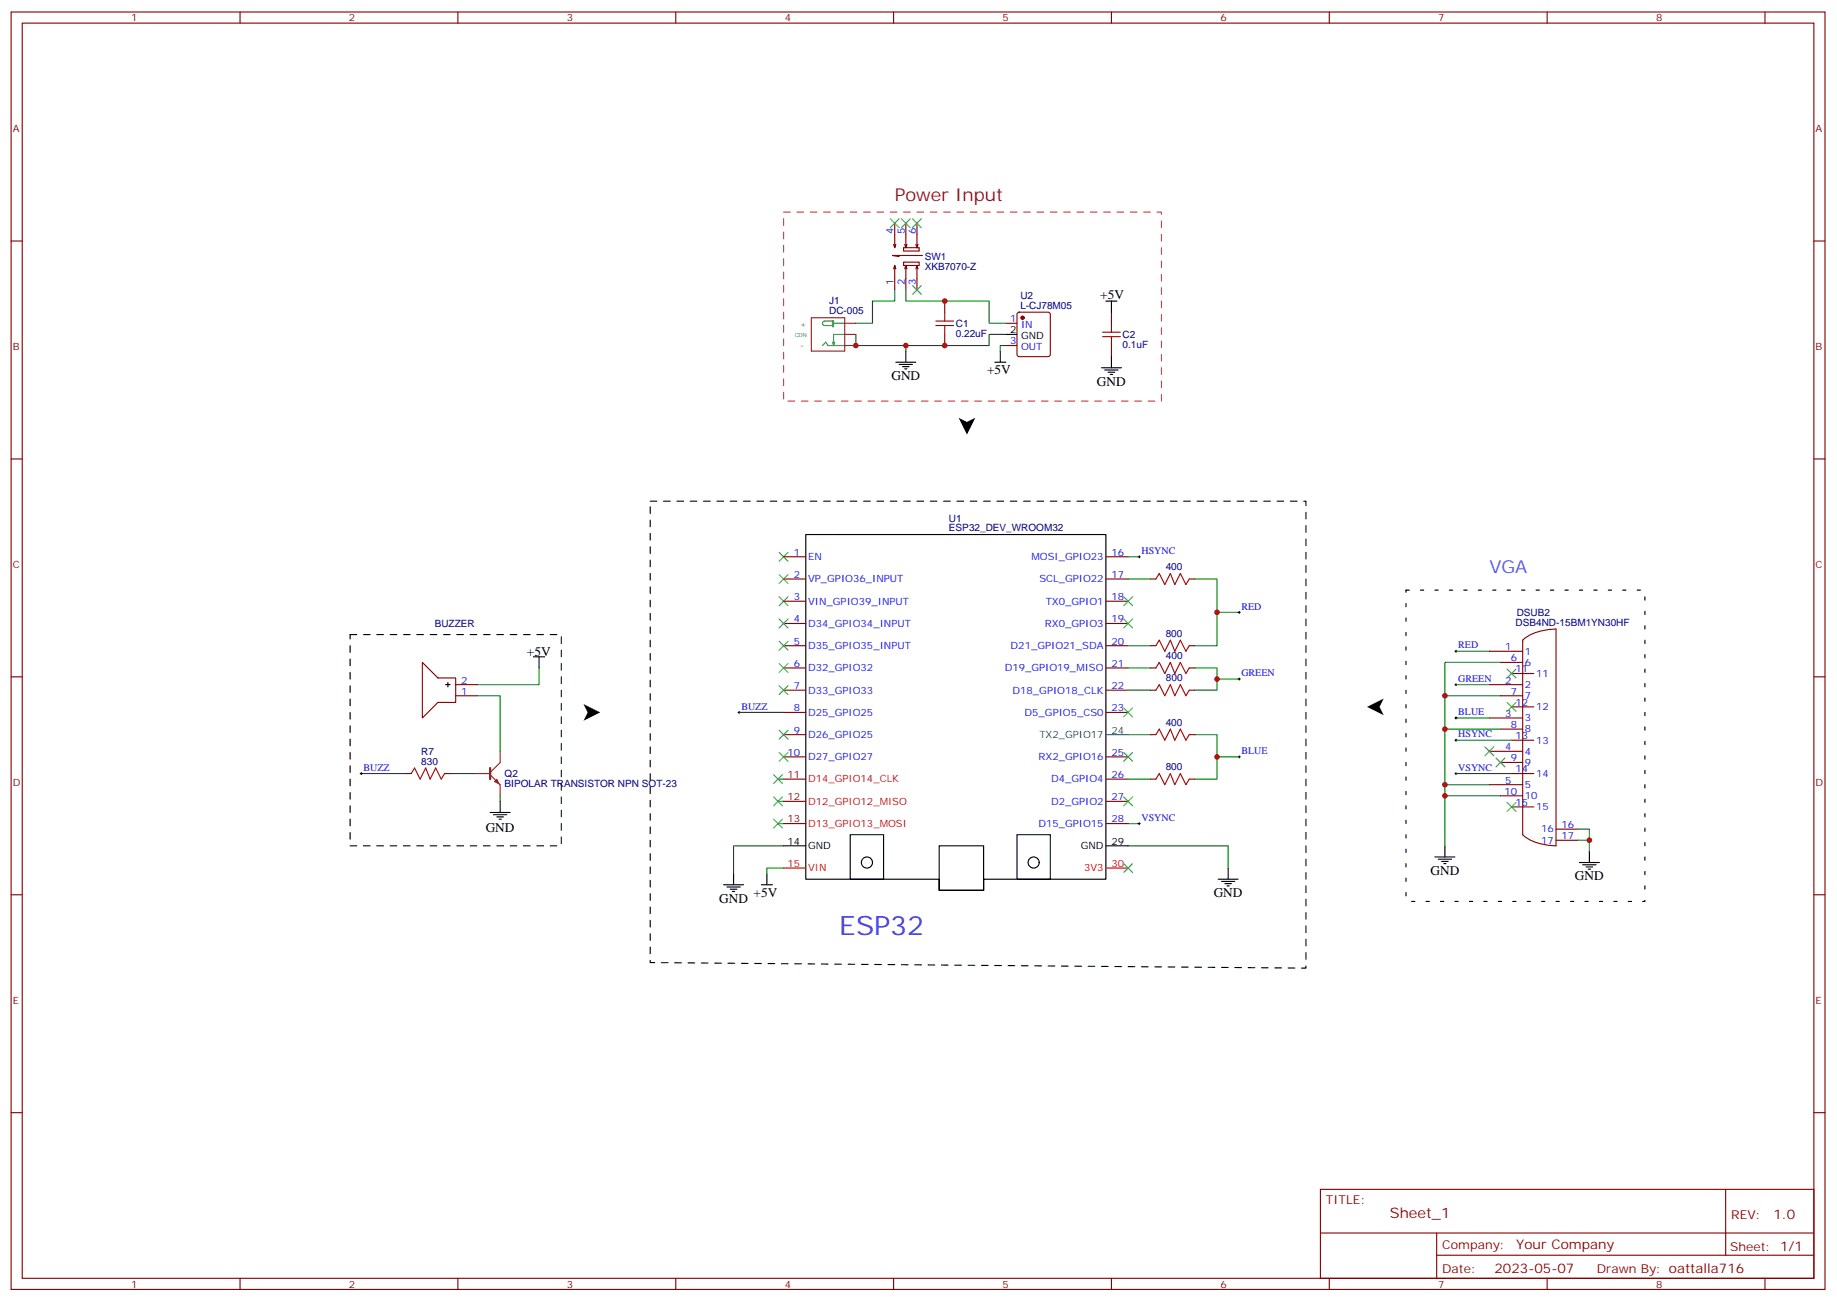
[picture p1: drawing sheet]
<svg xmlns="http://www.w3.org/2000/svg" width="583mm" height="413mm" viewBox="0 0 583 413" stroke-linecap="round" stroke-linejoin="round" font-family="sans-serif">
<g fill="none" stroke="#870000" stroke-width=".35">
<path d="M3.5 3.8h575.8v405.4h-575.8zM7.1 7.3h568.6v398.3h-568.6zM76.2 3.8v3.5M145.3 3.8v3.5M214.5 3.8v3.5M283.6 3.8v3.5M352.8 3.8v3.5M421.9 3.8v3.5M491.1 3.8v3.5M560.2 3.8v3.5M3.5 76.5h3.6M575.7 76.5h3.6"/>
<path d="M3.5 145.6h3.6M575.7 145.6h3.6M3.5 214.8h3.6M575.7 214.8h3.6M3.5 283.9h3.6M575.7 283.9h3.6M3.5 353.1h3.6M575.7 353.1h3.6M419.1 377.4h156.6v28.2h-156.6zM547.7 377.4v20.9M419.1 391.2h156.5M456 398.3h119.6"/>
<path d="M456 391.2v14.2M76.2 405.6v3.6M145.3 405.6v3.6M214.5 405.6v3.6M283.6 405.6v3.6M352.8 405.6v3.6M421.9 405.6v3.6M491.1 405.6v3.6M560.2 405.6v3.6"/>
</g>
<g fill="none" stroke="#000" stroke-width=".35">
<path d="M284.3 114.9h6.4M285.4 115.6h4.2M286.5 116.3h2.1M287.2 117.1h.7M287.5 111.4v3.5M232.8 277.2v3.5M243.4 277.2v3.5M386.6 279h6.4M387.7 279.7h4.2M389.8 275.4v3.6M229.7 280.7h6.3M230.7 281.4h4.2"/>
<path d="M231.8 282.2h2.1M232.5 282.9h.7M241.7 280.7h3.5M388.8 280.4h2.1M389.5 281.1h.7"/>
</g>
<path d="M271.6 106.1v3.5h15.9v1.8M248.7 268.4h-15.9v8.8M248.7 275.4h-5.3v1.8M358.1 268.4h31.7v7M358.1 261.3h3.5" fill="none" stroke="#008700" stroke-width=".35"/>
<path d="M361.2 261.3h.7M361.6 261v.7" fill="none" stroke="#000" stroke-width=".32"/>
<path d="M206.4 159h208.1v148.2l-208.1-1.8v-146.4" fill="none" stroke="#000" stroke-width=".35" stroke-dasharray="2.1 2.1"/>
<path d="M446.3 187.3h75.8v98.7h-75.8v-98.7" fill="none" stroke="#000" stroke-width=".35" stroke-dasharray="1.1 3.5"/>
<path d="M248.7 67.3h120v60h-120v-60" fill="none" stroke="#c33" stroke-width=".35" stroke-dasharray="2.1 2.1"/>
<path d="M264.2 101.9h.4v.7h3.5" fill="none" stroke="#248c24" stroke-width=".35"/>
<circle cx="264.2" cy="101.9" r=".18" fill="#248c24"/>
<path d="M261.1 109.6l1-1 .7 1h5.3M264.2 108.6l.4 1M264.6 102.6v1h-.4v-1.7h-2.4a.71 .71 0 0 0-.7 .7 .71 .71 0 0 0 .7 .7h2.4M264.9 108.6l-.3 1M268.1 106.1h-3.5v3.5" fill="none" stroke="#248c24" stroke-width=".35"/>
<path d="M257.5 100.8h10.6v10.6h-10.6zM268.1 102.6h3.5M268.1 109.6h3.5M268.1 106.1h3.5M158.7 238.4v3.5M150.3 245.5h5.3M155.6 245.8l3.1 3.3M158.7 242l-3.1 3.1M158.7 249v3.5" fill="none" stroke="#8c2424" stroke-width=".35"/>
<path d="M304.3 132.6l2.6 1.3 2.7-1.3-2.7 5.3zM185.2 223.4l5.3 2.7-5.3 2.6 1.3-2.6zM433.9 224.3l5.3-2.6-1.3 2.6 1.3 2.6z" fill="#000"/>
<g fill="none" stroke="#3c3" stroke-width=".35">
<path d="M282.6 69.4l2.8 2.8M285.4 69.4l-2.8 2.8M286.1 69.4l2.8 2.8M288.9 69.4l-2.8 2.8M289.6 69.4l2.9 2.8M292.5 69.4l-2.9 2.8M289.6 90.6l2.9 2.8M292.5 90.6l-2.9 2.8M247.3 175.3l2.8 2.8M250.1 175.3l-2.8 2.8M247.3 182.3l2.8 2.8M247.3 189.4l2.8 2.8"/>
<path d="M247.3 196.4l2.8 2.8M250.1 182.3l-2.8 2.8M250.1 189.4l-2.8 2.8M250.1 196.4l-2.8 2.8M356.7 189.4l2.8 2.8M356.7 196.4l2.8 2.8M359.5 189.4l-2.8 2.8M359.5 196.4l-2.8 2.8M247.3 203.5l2.8 2.8M247.3 210.5l2.8 2.9M247.3 217.6l2.8 2.8M250.1 203.5l-2.8 2.8"/>
<path d="M250.1 210.5l-2.8 2.9M250.1 217.6l-2.8 2.8M478.4 212.3l2.8 2.8M481.2 212.3l-2.8 2.8M247.3 231.7l2.8 2.8M247.3 238.8l2.8 2.8M250.1 231.7l-2.8 2.8M250.1 238.8l-2.8 2.8M356.7 224.6l2.8 2.9M356.7 238.8l2.8 2.8M359.5 224.6l-2.8 2.9M359.5 238.8l-2.8 2.8"/>
<path d="M471.3 237l2.8 2.8M474.1 237l-2.8 2.8M478.4 222.9l2.8 2.8M481.2 222.9l-2.8 2.8M245.5 245.8l2.9 2.8M245.5 252.9l2.9 2.8M245.5 259.9l2.9 2.8M248.4 245.8l-2.9 2.8M248.4 252.9l-2.9 2.8M248.4 259.9l-2.9 2.8M356.7 252.9l2.8 2.8M359.5 252.9l-2.8 2.8"/>
<path d="M474.8 240.5l2.9 2.8M477.7 240.5l-2.9 2.8M478.4 254.6l2.8 2.9M481.2 254.6l-2.8 2.9M356.7 274l2.8 2.9M359.5 274l-2.8 2.9"/>
</g>
<g fill="none" stroke="#000" stroke-width=".35">
<path d="M351 95.5h3.5M352.8 95.5v3.6M315.7 114.9h3.6M317.5 111.4v3.5M319.3 106.1h3.5M349.6 116.7h6.4M350.7 117.4h4.2M351.7 118.1h2.1M352.4 118.8h.7M352.8 113.2v3.5M255.8 169.6h95.2v109.4h-38.8v3.5h-14.1v-3.5h-42.3zM141.5 217.2h1.4"/>
<path d="M142.2 216.5v1.4M169.3 208.4h3.6M171.1 208.4v3.5M155.6 257.8h6.3M156.6 258.5h4.3M157.7 259.2h2.1M158.4 259.9h.7M158.7 254.3v3.5M248.7 268.4h7.1M269.9 264.9h10.6v14.1h-10.6zM298.1 268.4h14.1v14.1h-14.1zM322.8 264.9h10.6v14.1h-10.6z"/>
<path d="M351 268.4h7.1M455.4 271.9h6.4M456.5 272.6h4.2M457.6 273.3h2.1M458.3 274h.7M458.6 268.4v3.5M501.3 273.7h6.3M502.4 274.4h4.2M503.4 275.1h2.1M504.1 275.8h.7M504.5 270.2v3.5"/>
<circle cx="275.2" cy="273.7" r="1.76"/>
<circle cx="328.1" cy="273.7" r="1.76"/>
</g>
<g fill="none" stroke="#870000" stroke-width=".35">
<path d="M283.6 77.5l.4 1.1M284 70.8v7.8l.3-1.1M286.8 78.6h4.9v1.1h-4.9zM287.2 77.5l.3 1.1M287.5 70.8v7.8l.4-1.1M290.7 77.5l.3 1.1M291 70.8v7.8l.4-1.1M284 84.2l-.4 1.1M284.3 85.3l-.3-1.1v7.8M286.8 83.2h4.9v1h-4.9zM287.5 84.2l-.3 1.1M287.9 85.3l-.4-1.1v7.8"/>
<path d="M291 84.2l-.3 1.1M291.4 85.3l-.4-1.1v7.8M292.8 81.1h-9.5l2.1 .3M299.9 95.5v3.6M323 99.3l.5-.2h9.2l.5 .2 .2 .5v12.7l-.3 .5-.4 .2h-9.2l-.5-.3-.2-.4v-12.7zM352.8 99.1v3.5M299.9 106.1v3.5M319.3 102.6h3.5M319.3 109.6h3.5M352.8 109.6v3.6M248.7 176.7h7.1M351 176.7h7.1"/>
<path d="M248.7 183.7h7.1M248.7 190.8h7.1M248.7 197.8h7.1M351 183.7h7.1M351 190.8h7.1M351 197.8h7.1M365.1 183.7h1.8M377.5 183.7h1.7M134.1 210.2l4.9 4.9h5.6v7.8h-5.6l-4.9 4.9zM144.6 217.2h7.1M248.7 204.9h7.1M248.7 211.9h7.1"/>
<path d="M248.7 219h7.1M351 204.9h7.1M351 211.9h7.1M351 219h7.1M365.1 204.9h1.8M365.1 211.9h1.8M365.1 219h1.8M377.5 204.9h1.7M377.5 211.9h1.7M377.5 219h1.7M472.7 217.2h10.6M472.7 206.7h10.6"/>
<path d="M476.2 210.2h7.1M479.8 213.7h7M483.3 203.1a17.1 17.1 0 0 1 10.6-3.5v68.8a19.1 19.1 0 0 1-9.6-2.7l-1-.8zM144.6 220.8h7.1M248.7 226.1h7.1M248.7 233.1h7.1M351 226.1h7.1M365.1 233.1h1.8M377.5 233.1h1.7M472.7 238.4h10.6M472.7 227.8h10.6M476.2 220.8h7.1"/>
<path d="M476.2 231.4h7.1M479.8 234.9h7M479.8 224.3h7M128.8 245.5h1.7M141.1 245.5h1.8M248.7 240.2h7.1M248.7 247.2h7.1M248.7 254.3h7.1M351 240.2h7.1M351 247.2h7.1M351 254.3h7.1M365.1 247.2h1.8"/>
<path d="M377.5 247.2h1.7M472.7 249h10.6M476.2 252.5h7.1M476.2 241.9h7.1M479.8 245.5h7M479.8 256h7M248.7 261.3h7.1M351 261.3h7.1M493.9 263.1h7M493.9 266.6h7"/>
</g>
<path d="M248.7 275.4h7.1M351 275.4h7.1" fill="none" stroke="#f00" stroke-width=".35"/>
<path d="M351 233.1h7.1" fill="none" stroke="#066" stroke-width=".35"/>
<g fill="none" stroke="#a10000" stroke-width=".35">
<path d="M299.9 99.1v2.8M297 103.3h5.7M297 101.9h5.7M299.9 103.3v2.8M350 106.8h5.6M350 105.4h5.6M352.8 102.6v2.8M352.8 106.8v2.8M366.9 183.7l1-1.7 1.8 3.5 1.8-3.5 1.4 3.5 1.7-3.5 1.8 3.5 1.1-1.8M366.9 219l1-1.8 1.8 3.6 1.8-3.6 1.4 3.6 1.7-3.6 1.8 3.6 1.1-1.8M366.9 211.9l1-1.7 1.8 3.5 1.8-3.5 1.4 3.5 1.7-3.5 1.8 3.5 1.1-1.8M366.9 204.9l1-1.8 1.8 3.6 1.8-3.6 1.4 3.6 1.7-3.6 1.8 3.6 1.1-1.8"/>
<path d="M366.9 233.1l1-1.7 1.8 3.5 1.8-3.5 1.4 3.5 1.7-3.5 1.8 3.5 1.1-1.8M130.5 245.5l1.1-1.8 1.7 3.5 1.8-3.5 1.4 3.5 1.8-3.5 1.8 3.5 1-1.7M366.9 247.2l1-1.7 1.8 3.5 1.8-3.5 1.4 3.5 1.7-3.5 1.8 3.5 1.1-1.8"/>
</g>
<g fill="none" stroke="#008700" stroke-width=".35">
<path d="M284 92v3.5h-7.1v7.1h-5.3M287.5 92v3.5h26.5v7.1h5.3M319.3 109.6h-1.8v1.8M319.3 106.1h-5.3v3.5h-26.5M358.1 176.7h3.5M358.1 183.7h7M379.2 183.7h7.1v21.2h-7.1M386.3 194.3h7M171.1 211.9v5.3h-19.4M358.1 204.9h7M358.1 219h7M358.1 211.9h7"/>
<path d="M379.2 211.9h7.1v7.1h-7.1M386.3 215.5h7M462.1 217.2h10.6M462.1 206.7h10.6M476.2 210.2h-17.6v58.2M151.7 220.8h7v17.6M234.6 226.1h14.1M358.1 233.1h7M379.2 233.1h7.1v14.1h-7.1M458.6 220.8h17.6M458.6 231.4h17.6M462.1 227.8h10.6"/>
<path d="M462.1 234.9h17.7M114.7 245.5h14.1M142.9 245.5h7.4M158.7 252.5v1.8M246.9 247.2h1.8M246.9 254.3h1.8M358.1 247.2h7M386.3 240.2h7M458.6 252.5h17.6M458.6 249h14.1M462.1 245.5h17.7M246.9 261.3h1.8"/>
<path d="M500.9 263.1h3.6v7.1M500.9 266.6h3.6"/>
</g>
<g fill="none" stroke="#000" stroke-width=".32">
<path d="M361.2 176.7h.7M361.6 176.3v.7M393 194.3h.7M393.3 194v.7M393 215.5h.7M393.3 215.1v.7M461.8 206.7h.7M461.8 217.2h.7M462.1 206.3v.7M462.1 216.9v.7M234.2 226.1h.7M234.6 225.7v.7"/>
<path d="M393.3 239.8v.7M461.8 227.8h.7M461.8 234.9h.7M462.1 227.5v.7M462.1 234.5v.7M114.3 245.5h.7M114.7 245.1v.7M393 240.2h.7M461.8 245.5h.7M462.1 245.1v.7"/>
</g>
<path d="M111.1 201.4h67.1v67h-67.1v-67" fill="none" stroke="#000" stroke-width=".35" stroke-dasharray="2.1 2.1"/>
<path d="M157 248l.7-.7 .7 1.4z" fill="#8c2424" stroke="#8c2424" stroke-width=".35"/>
<path d="M155.6 243.7v3.5" fill="none" stroke="#8c2424" stroke-width=".71"/>
<circle cx="324.6" cy="100.8" r=".53" fill="#870000" stroke="#870000" stroke-width=".35"/>
<g fill="#c00">
<circle cx="271.6" cy="109.6" r=".88"/>
<circle cx="458.6" cy="220.8" r=".88"/>
<circle cx="458.6" cy="231.4" r=".88"/>
<circle cx="458.6" cy="252.5" r=".88"/>
<circle cx="458.6" cy="249" r=".88"/>
<circle cx="386.3" cy="240.2" r=".88"/>
<circle cx="386.3" cy="215.5" r=".88"/>
<circle cx="386.3" cy="194.3" r=".88"/>
<circle cx="299.9" cy="109.6" r=".88"/>
<circle cx="287.5" cy="109.6" r=".88"/>
<circle cx="299.9" cy="95.5" r=".88"/>
<circle cx="504.5" cy="266.6" r=".88"/>
</g>
<text font-size="8.5" fill="#30f" x="266.3" y="296.6">ESP32</text>
<text font-size="5.6" fill="#603" x="284" y="63.8">Power Input</text>
<text font-size="5.6" fill="#63f" x="472.7" y="182">VGA</text>
<text font-size="4.6" fill="#800" x="441.2" y="386.4">Sheet_1</text>
<g font-size="4.2">
<text x="349.2" y="94.8">+5V</text>
<text x="313.3" y="118.8">+5V</text>
<text x="282.9" y="120.6">GND</text>
<text x="348.2" y="122.3">GND</text>
<text x="167.2" y="208.1">+5V</text>
<text x="154.2" y="263.9">GND</text>
<text x="454" y="277.6">GND</text>
<text x="499.9" y="279.3">GND</text>
<text x="228.2" y="286.4">GND</text>
<text x="239.2" y="284.6">+5V</text>
<text x="385.2" y="284.6">GND</text>
</g>
<g font-size="4.2" fill="#800">
<text x="562.9" y="386.7">1.0</text>
<text x="481.3" y="396.2">Your Company</text>
<text x="474.4" y="404">2023-05-07</text>
</g>
<g font-size="3.9" fill="#800">
<text x="420.9" y="382">TITLE:</text>
<text x="549.5" y="386.7">REV:</text>
<text x="457.8" y="396.2">Company:</text>
<text x="549.1" y="396.8">Sheet: 1/1</text>
<text x="457.8" y="403.9">Date:</text>
<text x="506.8" y="403.9">Drawn By: oattalla716</text>
</g>
<g font-size="3.2" fill="#800">
<text x="41.6" y="6.8">1</text>
<text x="110.8" y="6.8">2</text>
<text x="179.9" y="6.8">3</text>
<text x="249.1" y="6.8">4</text>
<text x="318.2" y="6.8">5</text>
<text x="387.3" y="6.8">6</text>
<text x="456.5" y="6.8">7</text>
<text x="525.6" y="6.8">8</text>
<text x="4.1" y="41.9">A</text>
<text x="576.3" y="41.9">A</text>
<text x="4.1" y="111.1">B</text>
<text x="576.3" y="111.1">B</text>
<text x="4.1" y="180.2">C</text>
<text x="576.3" y="180.2">C</text>
<text x="4.1" y="249.3">D</text>
<text x="576.3" y="249.3">D</text>
<text x="4.1" y="318.5">E</text>
<text x="576.3" y="318.5">E</text>
<text x="41.6" y="408.6">1</text>
<text x="110.8" y="408.6">2</text>
<text x="179.9" y="408.6">3</text>
<text x="249.1" y="408.6">4</text>
<text x="318.2" y="408.6">5</text>
<text x="387.3" y="408.6">6</text>
<text x="456.5" y="408.6">7</text>
<text x="525.6" y="408.6">8</text>
</g>
<g font-size="3.2" fill="#00f">
<text x="283.6" y="74.4" transform="rotate(-90 283.6 74.4)">4</text>
<text x="287.2" y="74.4" transform="rotate(-90 287.2 74.4)">5</text>
<text x="290.7" y="74.4" transform="rotate(-90 290.7 74.4)">6</text>
<text x="283.6" y="90.5" transform="rotate(-90 283.6 90.5)">1</text>
<text x="287.2" y="90.5" transform="rotate(-90 287.2 90.5)">2</text>
<text x="290.7" y="90.5" transform="rotate(-90 290.7 90.5)">3</text>
<text x="320.6" y="102.2">1</text>
<text x="324.1" y="104">IN</text>
<text x="320.6" y="109.3">3</text>
<text x="324.1" y="111.1">OUT</text>
<text x="252" y="176.3">1</text>
<text x="256.5" y="177.7">EN</text>
<text x="327.4" y="177.7">MOSI_GPIO23</text>
<text x="352.8" y="176.3">16</text>
<text x="362.3" y="175.8">HSYNC</text>
<text x="252" y="183.4">2</text>
<text x="256.5" y="184.8">VP_GPIO36_INPUT</text>
<text x="329.9" y="184.8">SCL_GPIO22</text>
<text x="352.8" y="183.4">17</text>
<text x="252" y="190.4">3</text>
<text x="256.5" y="191.8">VIN_GPIO39_INPUT</text>
<text x="331.9" y="191.8">TX0_GPIO1</text>
<text x="352.8" y="190.4">18</text>
<text x="252" y="197.5">4</text>
<text x="352.8" y="197.5">19</text>
<text x="394.1" y="193.4">RED</text>
<text x="256.5" y="198.9">D34_GPIO34_INPUT</text>
<text x="331.7" y="198.9">RX0_GPIO3</text>
<text x="252" y="204.5">5</text>
<text x="256.5" y="206">D35_GPIO35_INPUT</text>
<text x="320.8" y="206">D21_GPIO21_SDA</text>
<text x="352.8" y="204.5">20</text>
<text x="462.8" y="205.8">RED</text>
<text x="477.8" y="206.3">1</text>
<text x="479.5" y="209.8">6</text>
<text x="484" y="207.7">1</text>
<text x="252" y="211.6">6</text>
<text x="256.5" y="213">D32_GPIO32</text>
<text x="318.9" y="213">D19_GPIO19_MISO</text>
<text x="352.8" y="211.6">21</text>
<text x="394" y="214.6">GREEN</text>
<text x="481" y="213.4">11</text>
<text x="484" y="211.2">6</text>
<text x="487.5" y="214.8">11</text>
<text x="146.4" y="220.4">1</text>
<text x="146.4" y="216.9">2</text>
<text x="252" y="218.7">7</text>
<text x="256.5" y="220.1">D33_GPIO33</text>
<text x="321.4" y="220.1">D18_GPIO18_CLK</text>
<text x="352.8" y="218.7">22</text>
<text x="462.8" y="216.4">GREEN</text>
<text x="477.8" y="216.9">2</text>
<text x="479.5" y="220.4">7</text>
<text x="484" y="221.8">7</text>
<text x="484" y="218.3">2</text>
<text x="235.3" y="225.2">BUZZ</text>
<text x="252" y="225.7">8</text>
<text x="256.5" y="227.1">D25_GPIO25</text>
<text x="325.2" y="227.1">D5_GPIO5_CS0</text>
<text x="352.8" y="225.7">23</text>
<text x="462.8" y="226.9">BLUE</text>
<text x="477.8" y="227.5">3</text>
<text x="481" y="223.9">12</text>
<text x="487.5" y="225.4">12</text>
<text x="252" y="232.8">9</text>
<text x="462.8" y="234">HSYNC</text>
<text x="479.5" y="231">8</text>
<text x="484" y="232.4">8</text>
<text x="484" y="228.9">3</text>
<text x="250" y="239.8">10</text>
<text x="256.5" y="234.2">D26_GPIO25</text>
<text x="352.8" y="239.8">25</text>
<text x="394.1" y="239.3">BLUE</text>
<text x="477.8" y="238.1">4</text>
<text x="481" y="234.5">13</text>
<text x="484" y="239.5">4</text>
<text x="487.5" y="235.9">13</text>
<text x="115.4" y="244.6">BUZZ</text>
<text x="256.5" y="241.2">D27_GPIO27</text>
<text x="329.7" y="241.2">RX2_GPIO16</text>
<text x="462.8" y="244.6">VSYNC</text>
<text x="479.5" y="241.6">9</text>
<text x="481" y="245.1">14</text>
<text x="484" y="243">9</text>
<text x="333.6" y="248.3">D4_GPIO4</text>
<text x="352.8" y="246.9">26</text>
<text x="477.8" y="248.6">5</text>
<text x="484" y="250">5</text>
<text x="487.5" y="246.5">14</text>
<text x="333.6" y="255.3">D2_GPIO2</text>
<text x="352.8" y="253.9">27</text>
<text x="477.5" y="252.2">10</text>
<text x="481" y="255.7">15</text>
<text x="484" y="253.6">10</text>
<text x="487.5" y="257.1">15</text>
<text x="329.6" y="262.4">D15_GPIO15</text>
<text x="352.8" y="261">28</text>
<text x="362.3" y="260.5">VSYNC</text>
<text x="495.7" y="262.7">16</text>
<text x="489.2" y="264.2">16</text>
<text x="489.2" y="267.7">17</text>
<text x="495.7" y="266.3">17</text>
</g>
<g font-size="3.2" fill="#000080">
<text x="293.5" y="82.6">SW1</text>
<text x="293.5" y="85.7">XKB7070-Z</text>
<text x="323.9" y="94.9">U2</text>
<text x="263.2" y="99.8">DC-005</text>
<text x="263.2" y="96.6">J1</text>
<text x="323.9" y="98">L-CJ78M05</text>
<text x="303.4" y="106.9">0.22uF</text>
<text x="303.4" y="103.7">C1</text>
<text x="356.3" y="107.3">C2</text>
<text x="356.3" y="110.5">0.1uF</text>
<text x="301.2" y="165.5">U1</text>
<text x="301.2" y="168.6">ESP32_DEV_WROOM32</text>
<text x="370" y="180.9">400</text>
<text x="481.4" y="195.4">DSUB2</text>
<text x="138" y="199.1">BUZZER</text>
<text x="370" y="202.1">800</text>
<text x="481.1" y="198.5">DSB4ND-15BM1YN30HF</text>
<text x="370.1" y="209.1">400</text>
<text x="370.1" y="216.2">800</text>
<text x="370" y="230.3">400</text>
<text x="133.7" y="239.6">R7</text>
<text x="133.7" y="242.6">830</text>
<text x="370" y="244.4">800</text>
<text x="160.2" y="249.7">BIPOLAR TRANSISTOR NPN SOT-23</text>
<text x="160.2" y="246.7">Q2</text>
</g>
<g font-size="3.2">
<text x="320.6" y="105.8">2</text>
<text x="324.1" y="107.5">GND</text>
<text x="250" y="268">14</text>
<text x="256.5" y="269.5">GND</text>
<text x="343" y="269.5">GND</text>
<text x="352.8" y="268">29</text>
</g>
<g font-size="3.2" fill="#066">
<text x="352.8" y="232.8">24</text>
<text x="329.9" y="234.2">TX2_GPIO17</text>
</g>
<g font-size="3.2" fill="#900">
<text x="250" y="246.9">11</text>
<text x="250" y="253.9">12</text>
<text x="250" y="261">13</text>
</g>
<g font-size="3.2" fill="#c00">
<text x="256.5" y="248.3">D14_GPIO14_CLK</text>
<text x="256.5" y="255.3">D12_GPIO12_MISO</text>
<text x="256.5" y="262.4">D13_GPIO13_MOSI</text>
</g>
<g font-size="3.2" fill="#f00">
<text x="250" y="275.1">15</text>
<text x="352.8" y="275.1">30</text>
<text x="256.5" y="276.5">VIN</text>
<text x="344.1" y="276.5">3V3</text>
</g>
<g font-size="2.5" fill="#238d23">
<text x="254" y="103.6">+</text>
<text x="254" y="110.3">-</text>
</g>
<text font-size="1.8" fill="#238d23" x="252.2" y="106.8">CDN</text>
</svg>
